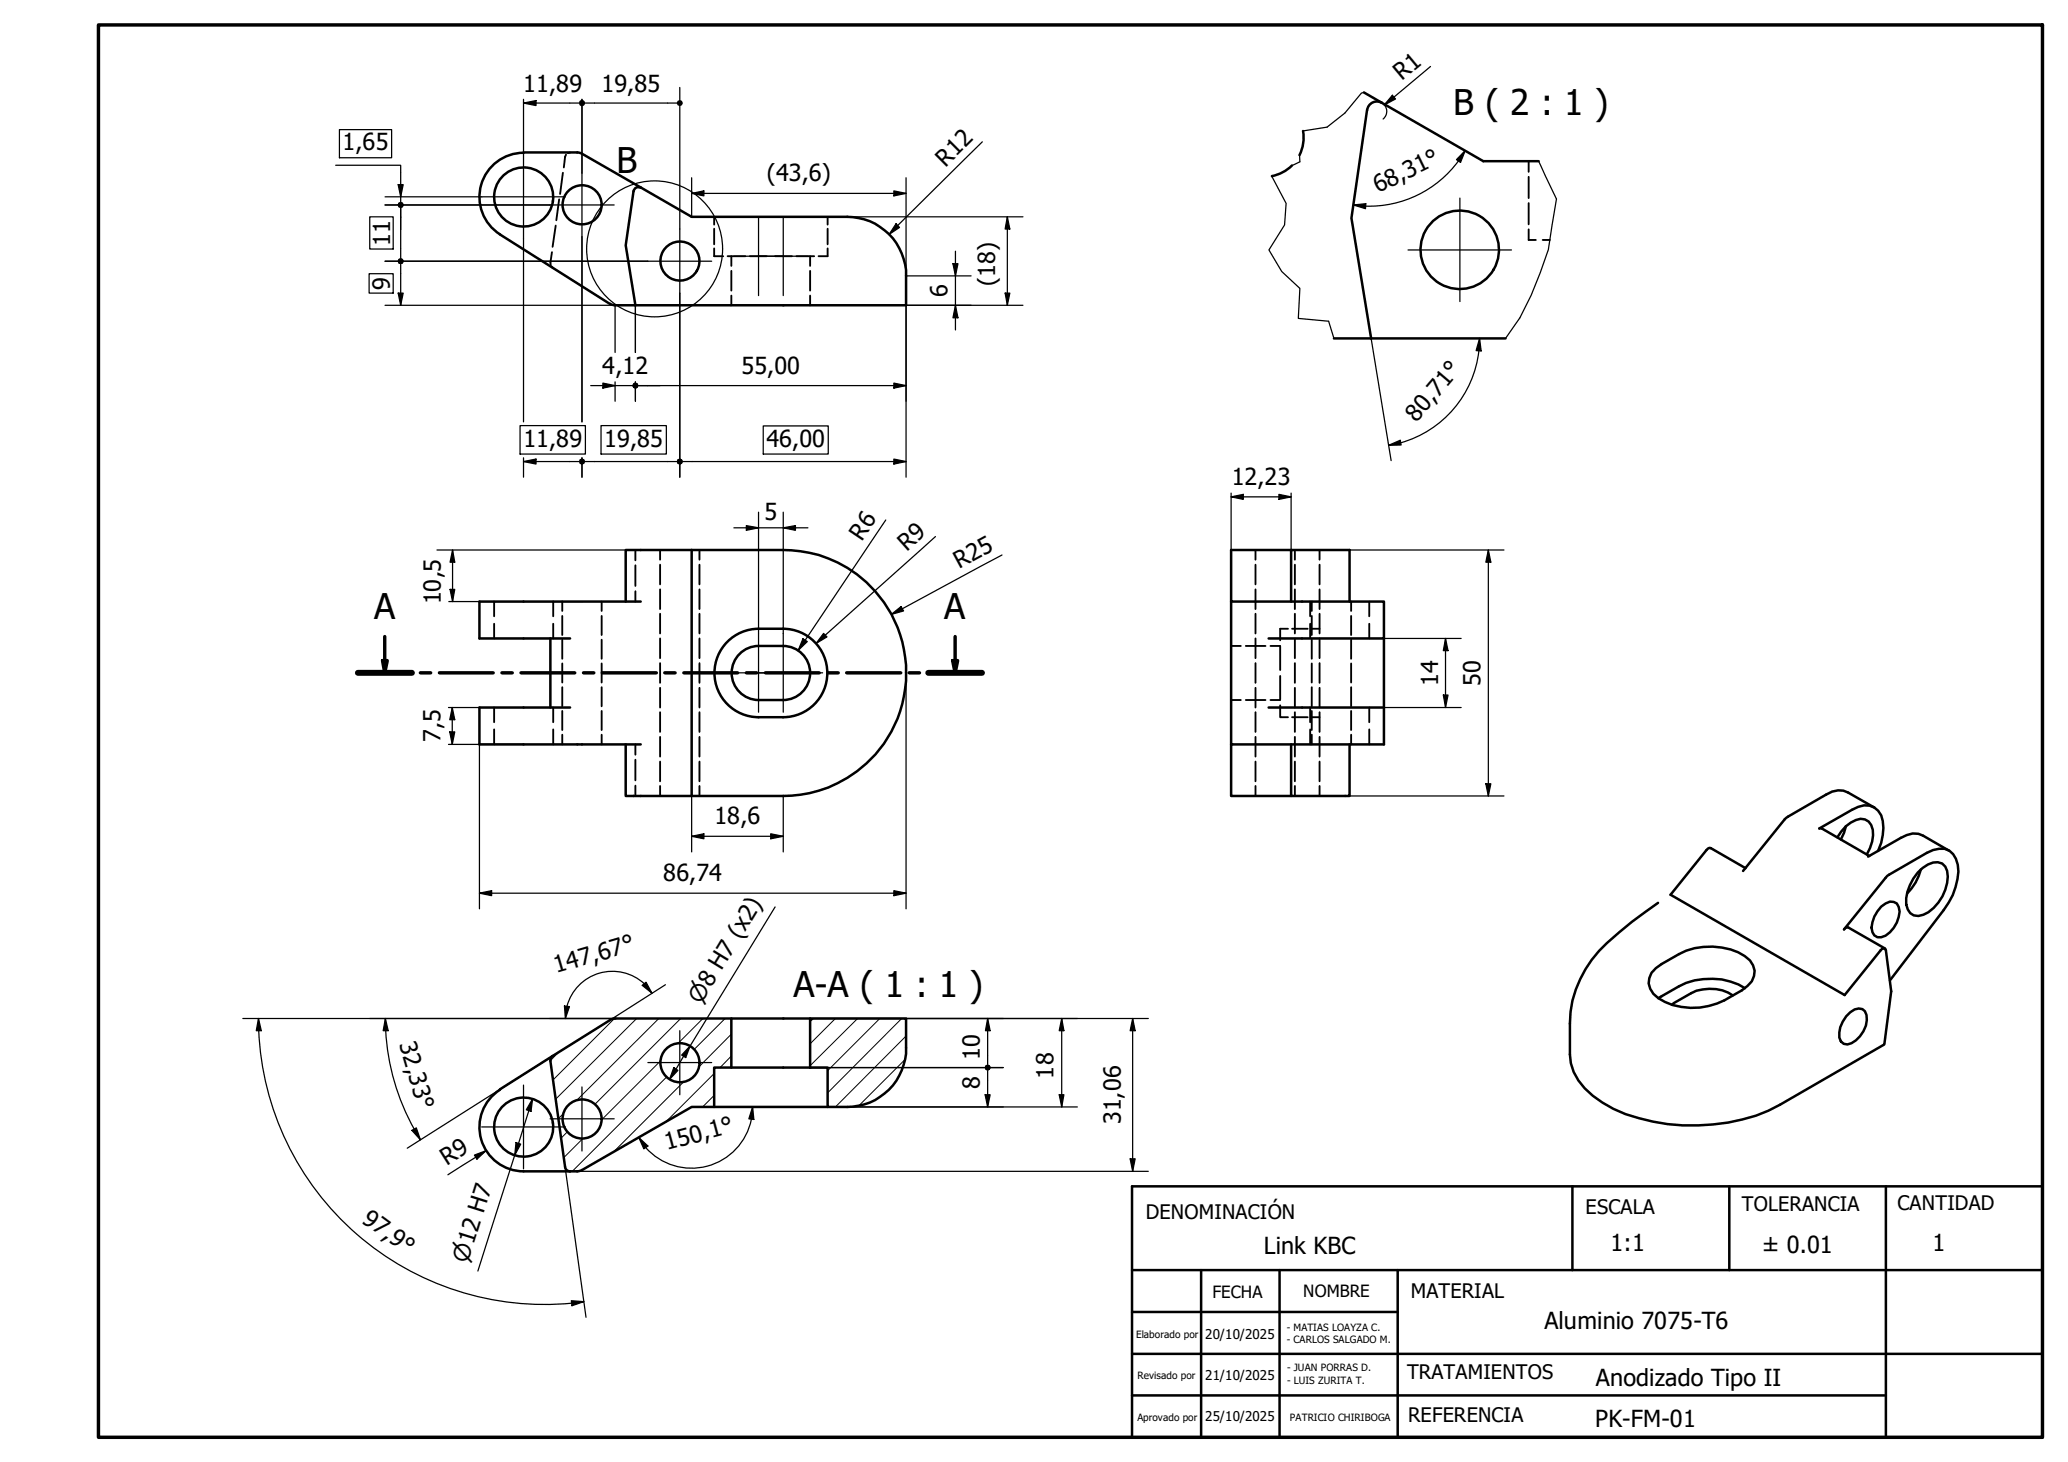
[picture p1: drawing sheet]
<svg xmlns="http://www.w3.org/2000/svg" width="420mm" height="297mm" viewBox="0 0 420 297" stroke-linecap="round" stroke-linejoin="round" font-family="sans-serif">
<!-- layer: Hatch (ISO) -->
<g fill="none" stroke="#000" stroke-width=".2">
<path d="M113.3 213.9l-1.4 1.5M124.8 206.9l-12.4 12.5M129.3 206.9l-16.4 16.4M133.9 206.9l-16.6 16.5M134.2 215.6l-12 11.9M135.4 218.8l-19.1 19.2M138.3 206.9l-17.4 17.4M138.9 219.8l-14.2 14.2M142.8 206.9l-5.1 5.1M145.1 218.1l-9.8 9.9M147.3 206.9l-6.3 6.3M148.6 214.6l-2.3 2.3"/>
<path d="M148.6 210.1l-6.6 6.6M165.3 206.9l-.7 .7M169.7 206.9l-5.1 5.2M174.2 206.9l-9.6 9.6M178.8 206.9l-10.7 10.6M183.2 206.9l-15.1 15.1M183.9 215.3l-9.5 9.4M184.1 210.5l-14.4 14.4M114.4 226.3l-.9 1M115.3 229.9l-1.3 1.4M118.4 231.3l-3.8 3.9M145.1 222.6l-2.4 2.3"/>
</g>
<!-- layer: Hidden (ISO) -->
<g fill="none" stroke="#000" stroke-width=".38">
<path d="M114.4 35.1l-.6 4.3M115 31.4l-.2 .5-.2 2.1M115.8 31l-.4 .1M310.6 32.8v2.1M310.6 35.9v4.3M112 54.1l.3 .3M112.1 51.2l-.2 2.6M112.9 45.8l-.6 4.4M113.6 40.5l-.6 4.3M145.1 50.5v1.6h1.8M145.1 44.1v1.5M145.1 46.5v3.1"/>
<path d="M147.8 52.1h3.6M148.6 52.1v1.9M148.6 55v4M152.3 52.1h3.5M157.5 52.1h3.4M161.8 52.1h3.6M164.6 52.1v1.9M164.6 55v4M168.1 50.5v1.6h-1.8M168.1 44.1v1.5M168.1 46.5v3.1M310.6 46.6v2.2h1.4"/>
<path d="M310.6 41.3v4.3M313.4 48.8h1.5M148.6 60.1v1.9M164.6 60.1v1.9M129.1 111.7v2.1M129.1 114.9v4.1M134.1 111.7v2M134.1 114.7v4M134.1 119.7v4M142.1 111.7v2M142.1 114.7v4M142.1 119.7v4"/>
<path d="M255.1 111.7v2M255.1 114.7v4M255.1 119.7v4M263.1 111.7v2M263.1 114.7v4M263.1 119.7v4M268.1 111.7v2M268.1 114.7v4M268.1 119.7v4M100.4 122.2v3M100.4 126.7v3M112.4 122.2v3"/>
<path d="M112.4 126.7v3M114.2 122.2v1.9M114.2 125.1v3.9M114.2 130v3.8M114.2 134.8v3.9M114.2 139.6v3.9M122.2 122.2v1.9M122.2 125.1v3.9M122.2 130v3.8M122.2 134.8v3.9M122.2 139.6v3.9M129.1 120.1v2.1"/>
<path d="M134.1 124.7v4M134.1 129.7v4M134.1 134.7v4M134.1 139.7v4M142.1 124.7v4M142.1 129.7v4M142.1 134.7v4M142.1 139.7v4M250.1 131.2h2M253.1 131.2h4M255.1 124.7v4M255.1 129.7v4"/>
<path d="M255.1 134.7v4M255.1 139.7v4M258.1 131.2h2M260.1 131.3v4.8M260.1 137.3v4.8M261.7 127.7h-1.6v2.4M262.5 127.7h3.2M263.1 124.7v4M263.1 129.7v4M263.1 134.7v4M263.1 139.7v4M266.2 122.2v3"/>
<path d="M266.2 126.7v3M266.5 127.7h1.6M266.5 122.2v1.9M266.5 125.1v3.9M266.5 130v3.8M266.5 134.8v3.9M266.5 139.6v3.9M268.1 124.7v4M268.1 129.7v4M268.1 134.7v4M268.1 139.7v4M274.5 122.2v1.9"/>
<path d="M274.5 125.1v3.9M274.5 130v3.8M274.5 134.8v3.9M274.5 139.6v3.9M278.2 122.2v3M278.2 126.7v3M100.4 143.7v3M100.4 148.2v3M112.4 143.7v3M112.4 148.2v3M114.2 144.4v3.9M114.2 149.3v1.9"/>
<path d="M122.2 144.4v3.9M122.2 149.3v1.9M129.1 151.2v2.1M129.1 154.4v4.1M129.1 159.6v2.1M134.1 144.7v4M134.1 149.7v4M134.1 154.7v4M134.1 159.7v2M142.1 144.7v4M142.1 149.7v4M142.1 154.7v4"/>
<path d="M142.1 159.7v2M250.1 142.2h2M253.1 142.2h4M255.1 144.7v4M255.1 149.7v4M255.1 154.7v4M255.1 159.7v2M258.1 142.2h2M260.1 143.3v2.4h1.6M262.5 145.7h3.2M263.1 144.7v4M263.1 149.7v4"/>
<path d="M263.1 154.7v4M263.1 159.7v2M266.2 143.7v3M266.2 148.2v3M266.5 144.4v3.9M266.5 149.3v1.9M266.5 145.7h1.6M268.1 144.7v4M268.1 149.7v4M268.1 154.7v4M268.1 159.7v2M274.5 144.4v3.9"/>
<path d="M274.5 149.3v1.9M278.2 143.7v3M278.2 148.2v3"/>
</g>
<!-- layer: Visible (ISO) -->
<g fill="none" stroke="#000" stroke-width=".51">
<path d="M277.1 18.8l24.3 14h11.2M106.4 31h10.9M106.4 31a9 9 0 0 0-8.6 6.5 9 9 0 0 0 3.8 10.1M117.3 31l.9 .2 22.3 12.9h31.6a11.9 11.9 0 0 1 12 12v5.9h-59.1M130.2 38.2a.98 .98 0 0 0-1.5 .7l-1.6 10.9 2 12.2M262.5 33.6l-1 .9-1.2 .7-1.9 .6M264.7 26.6l.1 2.2-.3 1.4-.5 1.3M277.7 22.3l-3.1 22 4 24.5M280.7 20.9a2 2 0 0 0-2.9 1.4M101.5 47.6l22.5 14.2M123.9 61.7l1.1 .3M271 68.8h34.9"/>
<path d="M140.5 111.7v50M262.3 111.7h-12.2v10.5h31.1v7.5h-23.5M111.8 129.7v14M127.1 122.2v-10.5h32a25 25 0 0 1 25 25 25 25 0 0 1-25 25h-32v-10.5M130.2 122.2h-32.8v7.5h18.4M154.1 127.7h5M154.1 131.2h5M154.1 127.7a9 9 0 0 0-8.9 9 9 9 0 0 0 8.9 9M154.1 131.2a5.5 5.5 0 0 0-5.4 5.5 5.5 5.5 0 0 0 5.4 5.5M159.1 131.2a5.5 5.5 0 0 1 5.5 5.5 5.5 5.5 0 0 1-5.5 5.5M159.1 127.7a9 9 0 0 1 9 9 9 9 0 0 1-9 9M250.1 122.2v29h31.1v-21.5"/>
<path d="M262.3 122.2v-10.5h11.9v10.5M115.8 143.7h-18.4v7.5h32.8M154.1 145.7h5M154.1 142.2h5M250.1 151.2v10.5h12.2M257.7 143.7h23.5M262.3 151.2v10.5h11.9v-10.5M354.6 176.4l-7.3-4.1-.6 .4-7.3 9.1 35.4 20.4 7.3-9.1 .3-.3 .4-.1 .2 .1 .2 .3 1 8.3-1.4 10.8-21.2 12.3a37.3 37.3 0 0 1-19.7 4.1 39.1 39.1 0 0 1-14.1-3.3 17.1 17.1 0 0 1-8.1-7.5l-.5-1.8a48 48 0 0 1 .3-12.7 24.8 24.8 0 0 1 9.5-13.9l2.5-2.1 5.4-3.9M373.3 170.1a7 7 0 0 1 4.7-3.7 2.38 2.38 0 0 1 2.5 2.2 7.7 7.7 0 0 1-1.2 5M375 167.9l-.4 1.3-.6 1.3M380.8 164.1l-5.3-3.1a4.3 4.3 0 0 0-4.5 .5l-8.1 4.7-8.8 10.8M381.6 172.9a10.2 10.2 0 0 0 .6-7.2 3.5 3.5 0 0 0-4.7-1.8l-7.9 4.4h.5l9.7 5.6"/>
<path d="M389.6 177.3a5.3 5.3 0 0 1 4.1-2.1 2.49 2.49 0 0 1 2 2.9 9 9 0 0 1-4.9 7.8 2.37 2.37 0 0 1-3.5-2.1 8.9 8.9 0 0 1 2.3-6.5zM390.3 176.6a10.5 10.5 0 0 1-2.8 4.9M396 172.8l-5.3-3a4.3 4.3 0 0 0-4.5 .4l-6.7 3.8M336.4 196.7a24.3 24.3 0 0 1 7.9-4.1 14 14 0 0 1 10.2 1.6 3.6 3.6 0 0 1 .5 6.1 17 17 0 0 1-13.4 4.3 10 10 0 0 1-5.7-2.7 3.4 3.4 0 0 1 .5-5.2zM382.2 184.2l.9-.6a1.76 1.76 0 0 1 2-.2 1.76 1.76 0 0 1 .9 1.8 5.9 5.9 0 0 1-3.8 5.2 1.7 1.7 0 0 1-2-1.9 6.8 6.8 0 0 1 2-4.3zM383 192.7l-7.5-4.2h-.5l-.4 .3 8.8-10.8 8.1-4.7a4.8 4.8 0 0 1 4.5-.5 5.3 5.3 0 0 1 1.7 5.8 13.5 13.5 0 0 1-2.8 6.3l-10.9 14.3M112.3 214.6a.98 .98 0 0 0-.5 .9l3 21.6M125 206.9h23.6v10h-3.5v8h-4.6l-22.3 12.8-.9 .3M125 206.9l-1.1 .3-22.4 14.1M148.6 216.9h16M148.6 206.9h16M164.6 206.9h19.5v6a11.9 11.9 0 0 1-12 12h-4v-8h-3.5z"/>
<path d="M352 202.2a8.5 8.5 0 0 0-8.4-.4l-3.9 2.3M354.5 200.8a13.9 13.9 0 0 0-13.4-.4l-4.2 2.4M375.9 205.7a2.01 2.01 0 0 1 3-.2 5 5 0 0 1-1.8 5.9l-.9 .5a1.58 1.58 0 0 1-2.5-1.1 5.9 5.9 0 0 1 2.2-5.1zM101.6 221.4a9 9 0 0 0-3.8 10.1 9 9 0 0 0 8.6 6.5M106.4 238h10.9M114.8 237.1a.98 .98 0 0 0 1 .9M145.1 224.9h23"/>
<circle cx="106.4" cy="40" r="6"/>
<circle cx="118.3" cy="41.6" r="4"/>
<circle cx="138.1" cy="53" r="4"/>
<circle cx="296.6" cy="50.8" r="8"/>
<circle cx="138.1" cy="215.9" r="4"/>
<circle cx="106.4" cy="229" r="6"/>
<circle cx="118.3" cy="227.3" r="4"/>
</g>
<!-- layer: Break Line (ISO) -->
<path d="M277.1 18.8l-.5 .1-3.4 4.1-3.6 2.8-4.8 .8M258.4 35.8l2.9 5.5-.3 4.4-3.2 5.1 2.6 4.4 3.7 3.4-.3 6.1 6.1 .6 1.1 3.5M264 31.5l.1 1.4-1.6 .7M312.6 32.8l3.6 7.6-1.6 10.3-1.7 4.7-1.8 4.6-2.3 4.6-2.9 4.2" fill="none" stroke="#000" stroke-width=".25"/>
<!-- layer: Section Line (ISO) -->
<g fill="none" stroke="#000" stroke-width=".7">
<path d="M72.7 136.7h11M77.7 134.2h1l-.5 2.5zM78.2 129.3v7.4M85.4 136.7h2.1M89.3 136.7h10.9M102 136.7h2.1M105.9 136.7h10.9M118.6 136.7h2M122.4 136.7h10.9M135.1 136.7h2.1M138.9 136.7h11M151.6 136.7h2.1"/>
<path d="M155.5 136.7h10.9M168.2 136.7h2.1M172 136.7h11M184.7 136.7h2.1M188.6 136.7h10.9M193.5 134.2h1.1l-.5 2.5zM194.1 129.3v7.4"/>
</g>
<path d="M72.7 136.7h11M188.6 136.7h10.9" fill="none" stroke="#000" stroke-width="1.2"/>
<path d="M77.7 134.2h1l-.5 2.5zM193.5 134.2h1.1l-.5 2.5z" fill="#000"/>
<!-- layer: Detail Boundary (ISO) -->
<path d="M146.8 50.6a13.8 13.8 0 0 0-20.3-12.2 13.8 13.8 0 0 0-1.2 23.6 13.8 13.8 0 0 0 21.4-9.9l.1-1.5" fill="none" stroke="#000" stroke-width=".25"/>
<!-- layer: Title (ISO) -->
<path d="M230 258h185M244 258v34M260 258v34M284 258v34M319.5 241v17M351.3 241v17M383.2 241v51M230 275.1h185M230 266.6h54M230 292h185h-185M230 292v-51h185v51M230 283.5h153.2" fill="none" stroke="#000" stroke-width=".51"/>
<!-- layer: Border (ISO) -->
<path d="M20 5.1h395v286.9h-395z" fill="none" stroke="#000" stroke-width=".7"/>
<!-- layer: Center Mark (ISO) -->
<g fill="none" stroke="#000" stroke-width=".25">
<path d="M97.9 40h17M106.4 31.5v17M118.2 35.2v12.9M111.8 41.6h13M131.6 53.1h13M138.1 46.5v13M149.1 52.1h10M154.1 52.1h10M154.1 44.1v16M159.1 44.1v16M286.1 50.8h21M296.6 40.2v21.1"/>
<path d="M146.1 136.7h13M154.1 128.7v16M154.1 136.7h13M159.1 128.7v16M131.6 215.9h13M138.1 209.4v13M97.9 229h17M106.4 220.5v17M111.8 227.3h13M118.2 220.8v13.1"/>
</g>
<!-- layer: Dimension (ISO) -->
<g fill="none" stroke="#000" stroke-width=".25">
<path d="M138.1 17.8v28.7M282.9 19.4l.6 .7-2.3 1.2zM290.6 13.5l-9.4 7.8M68.2 33.6h13.2v8M69 26.3h10.6v5.8h-10.6zM78.2 40h19.7M80.9 37.5h1l-.5 2.5zM106.4 20.9l2.5-.5v1zM106.4 20.9h11.3M106.4 20.2v11.3M118.2 20.2v15M118.9 20.9h18.6"/>
<path d="M140.5 39.3l2.5-.5v1zM140.5 39.3h43.6M140.5 36.1v8M181.6 38.8l2.5 .5-2.5 .5zM184.1 36.1v20h13.2M199.6 28.8l-18.9 18.8M280.7 20.9a2 2 0 0 1 .3 3.3M296.3 32.7a22.4 22.4 0 0 1-21.3 8.9M297.7 30.6l-1 2.4-.8-.6zM297.7 30.6l-1.4 2.1M75 55.6h4.9v3.9h-4.9zM75.1 44.1h4.8v6.5h-4.8z"/>
<path d="M78.2 53.1h53.4M78.2 41.6h28.1M80.9 59.5h1l-.5 2.5zM81.4 42.3v10.1M81.4 53.7v8.3M106.4 48.5v37.2M106.5 41.6h5.3M118.2 48.1v37.6M138.1 59.5v37.5M172.1 44.1h35.7M182.1 45.5l.7 .7-2.1 1.4zM193.6 53.6h1l-.5 2.5z"/>
<path d="M194.1 51v16M204.2 59.5h1l-.5 2.5zM204.7 44.1l.5 2.4h-1zM204.7 44.1v17.9M275 41.6l2.5-.2-.1 1zM78.2 62h50.9v9.6M120 78.3h9.1M122.5 77.8l2.5 .5-2.5 .6zM125 62v9.6M125 77.6v3.9M129.1 77.6v3.9M129.7 78.3h54.4"/>
<path d="M181.6 77.8l2.5 .5-2.5 .6zM194.1 62l.5 2.6h-1zM207.8 62h-23.7v35M278.6 68.8l4 24.8M300.5 71.3a22 22 0 0 1-15.9 18.7M300.6 68.8l.3 2.5-1-.1zM300.6 68.8l-.2 2.4M105.7 86.5h13.2v5.8h-13.2zM106.4 93.8l2.5-.5v1zM106.4 93v4M106.4 93.8h11.3M118.2 93v4"/>
<path d="M118.9 93.8h18.6M122.1 86.5h13.3v5.8h-13.3zM138.7 93.8h45.4M155.1 86.5h13.2v5.8h-13.2zM181.6 93.3l2.5 .5-2.5 .5zM282.1 90.5l2.4-1 .2 .9zM284.6 89.9l-2.5 .6M88.8 111.7h41.4M91.4 119.7h1l-.5 2.5zM91.9 111.7l.5 2.5h-1zM91.9 111.7v10.5M149.1 107.2h15"/>
<path d="M151.6 106.8l2.5 .4-2.5 .5zM154.1 104.1v24.6M159.1 107.2l2.5-.4v.9zM159.1 104.1v24.6M180 105.6l-17.8 26.5M190.1 109l-24.3 21.7M203.6 112.8l-22.5 12M250.1 101l2.5-.6v1.1zM250.1 101h12.2M250.1 100.2v11.5M259.8 100.4l2.5 .6-2.5 .5zM262.3 100.2v11.5h43.3"/>
<path d="M302.4 111.7l.5 2.5h-1zM302.4 111.7v50M91.2 122.2h27M163.1 129.8l.9 .6-1.8 1.7zM167.3 128.7l.7 .7-2.2 1.3zM181.1 124.8l2-1.6 .5 .9zM184.1 136.7v47.9M281.2 129.7h15.7M293.7 129.7l.5 2.5h-1zM293.7 129.7v14M91.1 143.7h6.3M91.1 151.2h15.3"/>
<path d="M91.4 148.7h1l-.5 2.5zM91.9 143.7l.5 2.5h-1zM91.9 143.7v7.5M97.4 151.2v33.4M281.2 143.7h15.7M293.2 141.2h1l-.5 2.5zM301.9 159.2h1l-.5 2.5zM140.5 169.9l2.5-.5v1zM140.5 161.7v11.4M140.5 169.9h18.6M156.6 169.4l2.5 .5-2.5 .5zM159.1 161.7v11.4"/>
<path d="M262.3 161.7h43.3M97.4 181.5l2.5-.5v1zM97.4 181.5h86.7M157.5 184.3l-21.5 35M181.6 181l2.5 .5-2.5 .5zM49.3 206.9h75.7M52.5 206.9l.6 2.5h-1zM52.5 206.9a58.1 58.1 0 0 0 66.1 57.6M78.3 206.9l.6 2.5h-1zM78.3 206.9a46.1 46.1 0 0 0 5.9 22.5M112.3 214.6l-29.6 18.7M114.7 204.4l1 .1-.8 2.4z"/>
<path d="M130.5 200.2l.8-.6 1.2 2.2zM132.5 201.8a9.5 9.5 0 0 0-10.8-4.1 9.5 9.5 0 0 0-6.8 9.2M135.2 200.1l-11.2 7.1M136.9 216.9l.8 .6-1.7 1.8zM140.2 212.5l-.9 2.4-.8-.5zM164.6 206.9h68.7M164.6 216.9h39.2M200.7 206.9l.5 2.5h-1zM200.7 206.9v9.4M200.7 217.5v7.4M215.7 206.9l.5 2.5h-1zM215.7 206.9v18"/>
<path d="M230.1 206.9l.5 2.5h-1zM230.1 206.9v31.1M83.7 229.7l.9-.5 .8 2.4zM84.1 229.4l1.3 2.2M96.4 234.7l2.3-.9-1.8 1.7zM98.7 233.8l-7.7 4.9M104.8 232.1l1 .4-1.2 2.2zM108.2 223.3l-.3 2.5-1-.3zM108.2 223.3l-11.1 34.9M114.8 237.1l4.3 30.5M115.8 238h117.5M129.8 231.1l1.8 1.7-.8 .6z"/>
<path d="M129.8 231.1l1.5 2M145.1 224.9h11M152.9 224.9l.3 2.5-1.1-.1zM152.9 224.9a12.4 12.4 0 0 1-8 11.6 12.4 12.4 0 0 1-13.7-3.3M168.1 224.9h50.8M200.2 222.4h1l-.5 2.5zM215.2 222.4h1l-.5 2.5zM229.6 235.4h1l-.5 2.6zM116.1 264.3l2.5 .2-2.4 .8z"/>
</g>
<g fill="#000">
<path d="M282.9 19.4l.6 .7-2.3 1.2zM80.9 37.5h1l-.5 2.5zM106.4 20.9l2.5-.5v1zM140.5 39.3l2.5-.5v1zM181.6 38.8l2.5 .5-2.5 .5zM297.7 30.6l-1 2.4-.8-.6zM80.9 59.5h1l-.5 2.5zM182.1 45.5l.7 .7-2.1 1.4zM193.6 53.6h1l-.5 2.5zM204.2 59.5h1l-.5 2.5zM204.7 44.1l.5 2.4h-1zM275 41.6l2.5-.2-.1 1z"/>
<path d="M122.5 77.8l2.5 .5-2.5 .6zM181.6 77.8l2.5 .5-2.5 .6zM194.1 62l.5 2.6h-1zM300.6 68.8l.3 2.5-1-.1zM106.4 93.8l2.5-.5v1zM181.6 93.3l2.5 .5-2.5 .5zM282.1 90.5l2.4-1 .2 .9zM91.4 119.7h1l-.5 2.5zM91.9 111.7l.5 2.5h-1zM151.6 106.8l2.5 .4-2.5 .5zM159.1 107.2l2.5-.4v.9zM250.1 101l2.5-.6v1.1z"/>
<path d="M259.8 100.4l2.5 .6-2.5 .5zM302.4 111.7l.5 2.5h-1zM163.1 129.8l.9 .6-1.8 1.7zM167.3 128.7l.7 .7-2.2 1.3zM181.1 124.8l2-1.6 .5 .9zM293.7 129.7l.5 2.5h-1zM91.4 148.7h1l-.5 2.5zM91.9 143.7l.5 2.5h-1zM293.2 141.2h1l-.5 2.5zM301.9 159.2h1l-.5 2.5zM140.5 169.9l2.5-.5v1zM156.6 169.4l2.5 .5-2.5 .5z"/>
<path d="M97.4 181.5l2.5-.5v1zM181.6 181l2.5 .5-2.5 .5zM52.5 206.9l.6 2.5h-1zM78.3 206.9l.6 2.5h-1zM114.7 204.4l1 .1-.8 2.4zM130.5 200.2l.8-.6 1.2 2.2zM136.9 216.9l.8 .6-1.7 1.8zM140.2 212.5l-.9 2.4-.8-.5zM200.7 206.9l.5 2.5h-1zM215.7 206.9l.5 2.5h-1zM230.1 206.9l.5 2.5h-1zM83.7 229.7l.9-.5 .8 2.4z"/>
<path d="M96.4 234.7l2.3-.9-1.8 1.7zM104.8 232.1l1 .4-1.2 2.2zM108.2 223.3l-.3 2.5-1-.3zM129.8 231.1l1.8 1.7-.8 .6zM152.9 224.9l.3 2.5-1.1-.1zM200.2 222.4h1l-.5 2.5zM215.2 222.4h1l-.5 2.5zM229.6 235.4h1l-.5 2.6zM116.1 264.3l2.5 .2-2.4 .8z"/>
<circle cx="118.2" cy="20.9" r=".63"/>
<circle cx="138.1" cy="20.9" r=".63"/>
<circle cx="81.4" cy="53.1" r=".63"/>
<circle cx="81.4" cy="41.6" r=".63"/>
<circle cx="129.1" cy="78.3" r=".63"/>
<circle cx="118.2" cy="93.8" r=".63"/>
<circle cx="138.1" cy="93.8" r=".63"/>
<circle cx="200.7" cy="216.9" r=".63"/>
<circle cx="200.7" cy="216.9" r=".61"/>
</g>
<g font-size="7.2">
<text x="295.3" y="23.3">B ( 2 : 1 )</text>
<text x="125.2" y="35.2">B</text>
<text x="76" y="125.8">A</text>
<text x="191.8" y="125.8">A</text>
<text x="161.2" y="202.6">A-A ( 1 : 1 )</text>
</g>
<g font-size="4.8">
<text x="284.8" y="16.4" transform="rotate(-40 284.8 16.4)">R1</text>
<text x="106.3" y="18.6">11,89</text>
<text x="122.2" y="18.6">19,85</text>
<text x="69.6" y="30.5">1,65</text>
<text x="192.1" y="34.1" transform="rotate(-45 192.1 34.1)">R12</text>
<text x="155.8" y="36.8">(43,6)</text>
<text x="280" y="39.3" transform="rotate(-26 280 39.3)">68,31°</text>
<text x="79.2" y="50" transform="rotate(-90 79.2 50)">11</text>
<text x="79.2" y="58.9" transform="rotate(-90 79.2 58.9)">9</text>
<text x="202.2" y="58.1" transform="rotate(-90 202.2 58.1)">(18)</text>
<text x="192.5" y="60.4" transform="rotate(-90 192.5 60.4)">6</text>
<text x="122.4" y="75.9">4,12</text>
<text x="150.6" y="75.9">55,00</text>
<text x="287.8" y="85.9" transform="rotate(-50 287.8 85.9)">80,71°</text>
<text x="106.4" y="90.7">11,89</text>
<text x="122.7" y="90.7">19,85</text>
<text x="155.7" y="90.7">46,00</text>
<text x="250.3" y="98.6">12,23</text>
<text x="155.3" y="105.6">5</text>
<text x="175.1" y="110" transform="rotate(-56 175.1 110)">R6</text>
<text x="184.2" y="112.1" transform="rotate(-42 184.2 112.1)">R9</text>
<text x="194.9" y="115.6" transform="rotate(-28 194.9 115.6)">R25</text>
<text x="89.5" y="122.8" transform="rotate(-90 89.5 122.8)">10,5</text>
<text x="292.2" y="139.4" transform="rotate(-90 292.2 139.4)">14</text>
<text x="300.8" y="139.4" transform="rotate(-90 300.8 139.4)">50</text>
<text x="89.5" y="150.8" transform="rotate(-90 89.5 150.8)">7,5</text>
<text x="145.2" y="167.5">18,6</text>
<text x="134.7" y="179.1">86,74</text>
<text x="113" y="197.8" transform="rotate(-16 113 197.8)">147,67°</text>
<text x="81.1" y="212.1" transform="rotate(74 81.1 212.1)">32,33°</text>
<text x="199.1" y="215.3" transform="rotate(-90 199.1 215.3)">10</text>
<text x="199.1" y="221.3" transform="rotate(-90 199.1 221.3)">8</text>
<text x="214.1" y="219.1" transform="rotate(-90 214.1 219.1)">18</text>
<text x="135.5" y="233.7" transform="rotate(-15 135.5 233.7)">150,1°</text>
<text x="227.7" y="228.4" transform="rotate(-90 227.7 228.4)">31,06</text>
<text x="90.8" y="236.9" transform="rotate(-32 90.8 236.9)">R9</text>
<text x="73.3" y="248.3" transform="rotate(36 73.3 248.3)">97,9°</text>
<text x="256.8" y="254.7">Link KBC</text>
<text x="327.2" y="254.1">1:1</text>
<text x="358" y="254.6">± 0.01</text>
<text x="392.6" y="254.1">1</text>
<text x="313.8" y="270.1">Aluminio 7075-T6</text>
<text x="324.2" y="281.6">Anodizado Tipo II</text>
<text x="324.1" y="289.9">PK-FM-01</text>
</g>
<g font-size="4.6">
<text x="142.4" y="204.1" transform="rotate(-59 142.4 204.1)">⌀8 H7 (x2)</text>
<text x="95" y="256.8" transform="rotate(-73 95 256.8)">⌀12 H7</text>
</g>
<g font-size="4.1">
<text x="385.5" y="245.8">CANTIDAD</text>
<text x="232.8" y="247.7">DENOMINACIÓN</text>
<text x="322.1" y="246.7">ESCALA</text>
<text x="353.9" y="246">TOLERANCIA</text>
<text x="286.6" y="263.6">MATERIAL</text>
<text x="285.9" y="280.1">TRATAMIENTOS</text>
<text x="286.1" y="289">REFERENCIA</text>
</g>
<g font-size="3.4">
<text x="246.3" y="263.8">FECHA</text>
<text x="264.8" y="263.6">NOMBRE</text>
</g>
<g font-size="2.7">
<text x="244.9" y="272">20/10/2025</text>
<text x="244.9" y="280.4">21/10/2025</text>
<text x="244.9" y="288.8">25/10/2025</text>
</g>
<g font-size="2">
<text x="230.8" y="271.8">Elaborado por</text>
<text x="261.4" y="270.5">- MATIAS LOAYZA C.</text>
<text x="261.4" y="272.9">- CARLOS SALGADO M.</text>
<text x="231.1" y="280.3">Revisado por</text>
<text x="261.5" y="278.6">- JUAN PORRAS D.</text>
<text x="261.5" y="281.1">- LUIS ZURITA T.</text>
<text x="231.1" y="288.7">Aprovado por</text>
<text x="262.1" y="288.7">PATRICIO CHIRIBOGA</text>
</g>
</svg>
